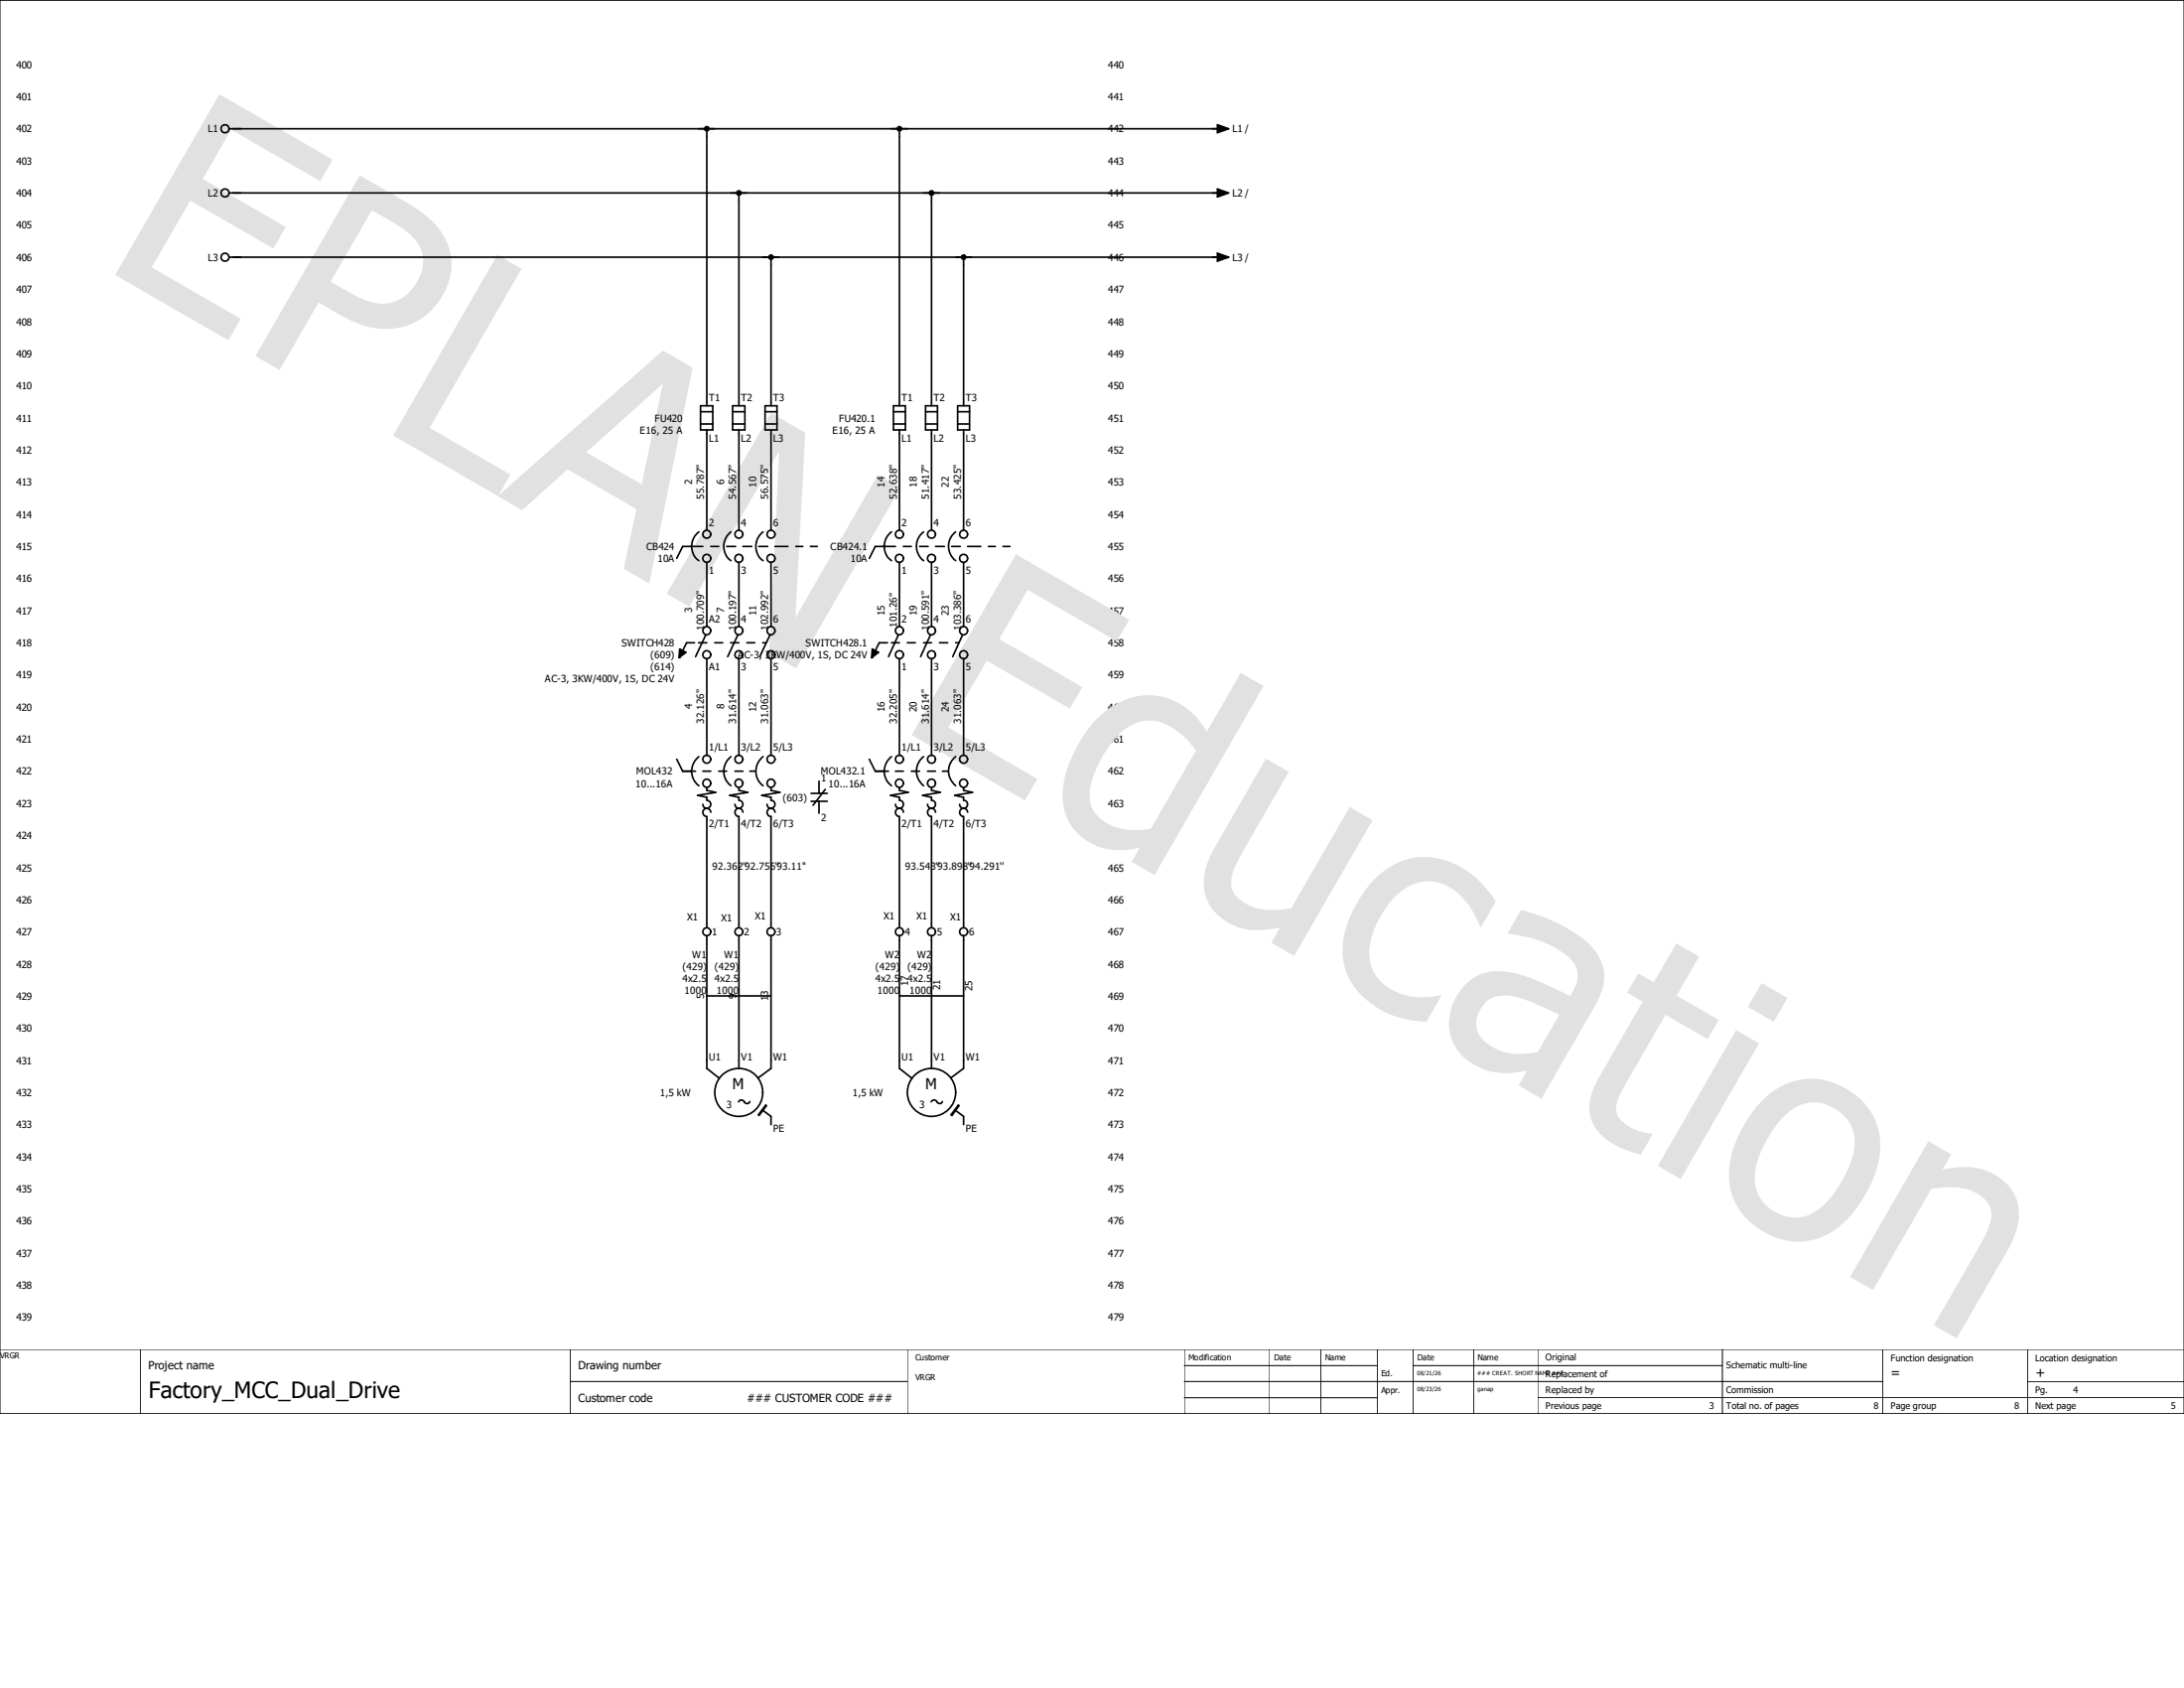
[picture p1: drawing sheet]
<svg xmlns="http://www.w3.org/2000/svg" width="279mm" height="216mm" viewBox="0 0 279 216" stroke-linecap="round" stroke-linejoin="round" font-family="sans-serif">
<path d="M180.9 -.1l-180.9 181M0 173.2l11.8 7.7M-.1 180.7l.2 .2" fill="none" stroke="#fff" stroke-width=".13"/>
<g fill="none" stroke="#000" stroke-width=".13">
<path d="M0 0h279.4v180.8h-279.4zM0 172.6h279.4M18 172.6v8.2M72.9 176.7h43.2M72.9 172.6v8.2M116.1 172.6v8.2M151.5 176.7h89.4M151.5 174.7h24.7M151.5 172.6v8.2M151.5 178.8h24.7M162.3 172.6v8.2M169 172.6v8.2"/>
<path d="M176.2 172.6v8.2M180.8 174.7h39.5M180.8 172.6v8.2M188.5 172.6v8.2M196.7 172.6v8.2M196.7 178.8h82.7M220.3 172.6v8.2M240.9 172.6v8.2M259.4 176.7h20M259.4 172.6v8.2"/>
</g>
<path d="M28.1 12.1l14.5 8.3-1.6 2.8-11.4-6.6-3.7 6.3 10.7 6.1-1.6 2.8-10.7-6.1-4.9 8.5 11.4 6.6-1.6 2.7-14.5-8.3zM46 22.4l5.8 3.4a12.2 12.2 0 0 1 5.2 4.9 7.5 7.5 0 0 1-1 8.1 8.4 8.4 0 0 1-10 2.7l-.6-.3a35.6 35.6 0 0 1-4.6-2.5l-5 8.6-3.1-1.8zM47.6 26.9l-5.3 9.1 2.1 1.2a9.6 9.6 0 0 0 4.7 1.7 5.6 5.6 0 0 0 4.9-6.5 6.8 6.8 0 0 0-3.4-3.8zM63.6 32.6l3.1 1.8-11.7 20.3 10.3 6-1.6 2.7-13.4-7.7zM63.7 63.4l21.1-18.6 3.8 2.2-5.5 27.6-3.3-1.8 1.6-7.7-8.8-5.1-5.8 5.3zM75 57.9l7.1 4 2.7-12.8zM98.6 52.8l4.4 2.5-1.2 23.7 10.5-18.3 2.9 1.7-13.3 23.1-3.5-2 1.3-25.8-11.5 19.9-2.9-1.7zM130 70.9l14.4 8.4-1.5 2.7-11.4-6.6-3.7 6.3 10.7 6.2-1.6 2.7-10.7-6.1-4.9 8.5 11.4 6.6-1.6 2.8-14.5-8.4zM140.5 91.8a9 9 0 0 1 8.2-2.7 9 9 0 0 1 5.7 4.5l4.3-7.5 3 1.6-14 24.2-2.9-1.7 1-1.8a8.3 8.3 0 0 1-7.4-1.3 6.8 6.8 0 0 1-2.4-6.7 16.9 16.9 0 0 1 4.5-8.6zM143 94a14 14 0 0 0-3.6 7.3 4.2 4.2 0 0 0 3 4.4 9 9 0 0 0 4.8 .3l5.8-10a8.8 8.8 0 0 0-5.3-3.8 5.5 5.5 0 0 0-4.7 1.8zM162 97l2.9 1.7-5.7 9.9a9.7 9.7 0 0 0-1.7 4.2 2.82 2.82 0 0 0 1.6 2.6 7.8 7.8 0 0 0 5.6 .9l.5-.1 7.5-13 2.9 1.7-10 17.4-3-1.7 1.2-2a9.5 9.5 0 0 1-6.2-.3 5.9 5.9 0 0 1-3.2-7.8l1.1-2.2zM175.7 112.6a8.7 8.7 0 0 1 11.3-1.6 13.6 13.6 0 0 1 4.4 4.3l-1.9 3.3-.2-.1a9.3 9.3 0 0 0-4.5-5.3 5.6 5.6 0 0 0-6.2 1.4 12 12 0 0 0-3.4 6.8 5.4 5.4 0 0 0 3.7 5.6 9.1 9.1 0 0 0 5.3 .3l.2 .1-1.9 3.3a11.7 11.7 0 0 1-9.6-5 8.9 8.9 0 0 1-.2-8.4 16.3 16.3 0 0 1 3-4.7zM190.1 128.2a3.6 3.6 0 0 0-1 4 6.2 6.2 0 0 0 6.2 2.6l1.4-.3 2.8-4.7-1.7-.8a15.1 15.1 0 0 0-5-1.7 3.5 3.5 0 0 0-2.7 .9zM194.6 116.4a20 20 0 0 1 8.9 4.6 5.7 5.7 0 0 1 .8 7.1l-7.1 12.4-2.9-1.7 1-1.8a9.6 9.6 0 0 1-6.4-.7 6.1 6.1 0 0 1-2.6-8.8 5.9 5.9 0 0 1 6.6-3.2 28.3 28.3 0 0 1 8 3.1 4 4 0 0 0 .8-3.5 6.6 6.6 0 0 0-3.3-3 16.9 16.9 0 0 0-5.4-1.5l-.1-.1zM209.6 124.5l2 1.2 2.9-5 2.9 1.6-2.9 5 5.4 3.1-1.5 2.5-5.3-3.1-4.8 8.3a9.7 9.7 0 0 0-1.6 3.6 2.58 2.58 0 0 0 1.5 2.3 6.5 6.5 0 0 0 3 1l.2 .1-1.5 2.6-1.1-.3a9.7 9.7 0 0 1-4.5-2.9 5 5 0 0 1-.4-5.3l.7-1.5 5.6-9.6-2-1.1zM222.1 131.8l2.9 1.6-10 17.4-2.9-1.7zM225.4 125.7l3.3 1.9-1.8 3.1-3.3-1.9zM225.5 140.7a8.5 8.5 0 0 1 11.4-1 8.3 8.3 0 0 1 3.3 9.4 15.9 15.9 0 0 1-5.4 8.2 8.3 8.3 0 0 1-10-.3 8.2 8.2 0 0 1-3.2-9.5 16.6 16.6 0 0 1 3.9-6.8zM228.1 142.9a14.1 14.1 0 0 0-3.6 7.1 5.1 5.1 0 0 0 7.5 5.1 11.4 11.4 0 0 0 4-4.8 7.9 7.9 0 0 0 1.1-5.5 5.4 5.4 0 0 0-6.3-3.6 5.9 5.9 0 0 0-2.7 1.7zM246.7 146l2.9 1.6-1.1 2a9.1 9.1 0 0 1 6.7 .6 5.8 5.8 0 0 1 2.7 7.4l-1.1 2.3-6.5 11.3-2.9-1.7 5.7-9.9a10.8 10.8 0 0 0 1.7-4.2 3.1 3.1 0 0 0-2-2.8 8.7 8.7 0 0 0-5.7-.5l-7.5 12.9-2.9-1.7z" fill="#e1e1e1"/>
<g fill="none" stroke="#000" stroke-width=".21">
<path d="M29.3 16.5h126.8M90.4 16.5v35.4M115.1 16.5v35.4M155.7 16l1.5 .5-1.5 .5zM29.3 24.7h126.8M29.3 32.9h126.8M94.5 24.7v27.2M98.6 32.9v19M119.2 24.7v27.2M123.3 32.9v19M155.7 24.2l1.5 .5-1.5 .5zM155.7 32.4l1.5 .5-1.5 .5z"/>
<path d="M89.6 54.2h1.6M89.6 51.9h1.6v3.1h-1.6zM89.6 52.7h1.6M90.4 55v12.8M93.7 54.2h1.6M93.7 51.9h1.6v3.1h-1.6zM93.7 52.7h1.6M94.5 55v12.8M97.9 54.2h1.5M97.9 51.9h1.5v3.1h-1.5zM97.9 52.7h1.5M98.6 55v12.8"/>
<path d="M114.3 54.2h1.5M114.3 51.9h1.5v3.1h-1.5zM114.3 52.7h1.5M115.1 55v12.8M118.4 54.2h1.5M118.4 51.9h1.5v3.1h-1.5zM118.4 52.7h1.5M119.2 55v12.8M122.5 54.2h1.5M122.5 51.9h1.5v3.1h-1.5zM122.5 52.7h1.5M123.3 55v12.8"/>
<path d="M89.4 68a2.29 2.29 0 0 0 0 3.7M89.9 69.9h-2.6l-.7 1.5M90.4 71.9v8.2M90.9 69.9h1M93 69.9h1.1M93.5 68a2.29 2.29 0 0 0 0 3.7M94.5 71.9v8.2M95 69.9h1.2M97.1 69.9h1.1M97.6 68a2.29 2.29 0 0 0 0 3.7M98.6 71.9v8.2M99.1 69.9h1.7"/>
<path d="M101.8 69.9h.9M103.7 69.9h.9M114 68a2.29 2.29 0 0 0 0 3.7M114.6 69.9h-2.6l-.8 1.5M115.1 71.9v8.2M115.6 69.9h1M117.6 69.9h1.1M118.2 68a2.32 2.32 0 0 0 0 3.7M119.2 71.9v8.2M119.7 69.9h1.1M121.8 69.9h1.1M122.3 68a2.32 2.32 0 0 0 0 3.7"/>
<path d="M123.3 71.9v8.2M123.8 69.9h1.7M126.4 69.9h.9M128.3 69.9h.9M86.6 97.1l.7 1.5h1.7M86.9 84.1h.1M87 83l.8 .4-.9 .7zM88.9 82.2h-1.1l-.7 1.5M89.4 82.2h1M89.4 96.8a2.33 2.33 0 0 0 0 3.7M89.9 98.6h1M90.3 81.2l-1.3 2.8"/>
<path d="M90.4 84.2v12.4M91.4 82.2h1.1M91.9 98.6h1.1M93.5 82.2h1M93.5 96.8a2.33 2.33 0 0 0 0 3.7M94 98.6h1M94.4 81.2l-1.3 2.8M94.5 84.2v12.4M95.5 82.2h1.1M95.9 98.6h.7M97.6 82.2h.4M97.6 96.8a2.33 2.33 0 0 0 0 3.7"/>
<path d="M98.5 81.2l-1.3 2.8M98.6 84.2v12.4M104.8 99.9v1.6M111.2 97.1l.8 1.5h1.7M111.5 84.1h.1M111.6 83l.8 .4-.9 .7zM113.5 82.2h-1l-.8 1.5M114 96.8a2.33 2.33 0 0 0 0 3.7M114 82.2h1.1M114.6 98.6h1M114.9 81.2l-1.2 2.8M115.1 84.2v12.4"/>
<path d="M116.1 82.2h1M116.6 98.6h1M118.2 96.8a2.36 2.36 0 0 0 0 3.7M118.2 82.2h1M118.7 98.6h1M119 81.2l-1.2 2.8M119.2 84.2v12.4M120.2 82.2h1M120.6 98.6h.6M122.3 96.8a2.36 2.36 0 0 0 0 3.7M122.3 82.2h.3M123.1 81.2l-1.2 2.8"/>
<path d="M123.3 84.2v12.4M90.4 100.7v.4l1.2 .2-2.4 .4 1.2 .3v.4a.51 .51 0 0 1 .5 .5 .51 .51 0 0 1-.5 .5 .51 .51 0 0 1-.5-.5M90.4 119.7v17l1.6 1.2M90.9 103.9a.52 .52 0 0 0-.5-.5 .52 .52 0 0 0-.5 .5 .52 .52 0 0 0 .5 .5v14.3M94.5 100.7v.4l1.2 .2-2.4 .4 1.2 .3v.4a.51 .51 0 0 1 .5 .5 .51 .51 0 0 1-.5 .5 .51 .51 0 0 1-.5-.5M94.5 119.7v17M95 103.9a.52 .52 0 0 0-.5-.5 .52 .52 0 0 0-.5 .5 .52 .52 0 0 0 .5 .5v14.3M98.6 100.7v.4l1.2 .2-2.3 .4 1.1 .3v.4a.51 .51 0 0 1 .5 .5 .51 .51 0 0 1-.5 .5 .51 .51 0 0 1-.5-.5M98.6 119.7v17l-1.6 1.2M99.1 103.9a.52 .52 0 0 0-.5-.5 .52 .52 0 0 0-.5 .5 .52 .52 0 0 0 .5 .5v14.3M103.8 102.5h2M103.8 101.5h2"/>
<path d="M104.8 102.5v1.5M105.6 101l-1.6 2M115.1 100.7v.4l1.1 .2-2.3 .4 1.2 .3v.4a.51 .51 0 0 1 .5 .5 .51 .51 0 0 1-.5 .5 .51 .51 0 0 1-.5-.5M115.1 119.7v17l1.6 1.2M115.6 103.9a.52 .52 0 0 0-.6-.5 .52 .52 0 0 0-.5 .5 .52 .52 0 0 0 .6 .5v14.3M119.2 100.7v.4l1.1 .2-2.3 .4 1.2 .3v.4a.51 .51 0 0 1 .5 .5 .51 .51 0 0 1-.5 .5 .51 .51 0 0 1-.5-.5M119.2 119.7v17M119.7 103.9a.52 .52 0 0 0-.6-.5 .52 .52 0 0 0-.5 .5 .52 .52 0 0 0 .6 .5v14.3M123.3 100.7v.4l1.1 .2-2.3 .4 1.2 .3v.4a.51 .51 0 0 1 .5 .5 .51 .51 0 0 1-.5 .5 .51 .51 0 0 1-.5-.5M123.3 119.7v17l-1.7 1.2M123.8 103.9a.52 .52 0 0 0-.6-.5 .52 .52 0 0 0-.5 .5 .52 .52 0 0 0 .6 .5v14.3M90.4 127.4h8.2"/>
<path d="M115.1 127.4h8.2M94.5 140.9a.39 .39 0 0 1 .3-.2 .39 .39 0 0 1 .4 .2M95.2 140.9a.38 .38 0 0 0 .4 .2 .38 .38 0 0 0 .3-.2M97.5 141.9l1.1 .9v1M98 141.4l-.9 1.3-.1-.1zM119.1 140.9a.4 .4 0 0 1 .4-.2 .4 .4 0 0 1 .3 .2M119.8 140.9a.38 .38 0 0 0 .4 .2 .38 .38 0 0 0 .4-.2M122.1 141.9l1.2 .9v1M122.6 141.4h.1l-.9 1.3-.1-.1z"/>
<circle cx="28.8" cy="16.5" r=".51"/>
<circle cx="28.8" cy="24.7" r=".51"/>
<circle cx="28.8" cy="32.9" r=".51"/>
<circle cx="90.4" cy="71.4" r=".51"/>
<circle cx="90.4" cy="68.3" r=".51"/>
<circle cx="94.5" cy="71.4" r=".51"/>
<circle cx="94.5" cy="68.3" r=".51"/>
<circle cx="98.6" cy="71.4" r=".51"/>
<circle cx="98.6" cy="68.3" r=".51"/>
<circle cx="115.1" cy="71.4" r=".51"/>
<circle cx="115.1" cy="68.3" r=".51"/>
<circle cx="119.2" cy="71.4" r=".51"/>
<circle cx="119.2" cy="68.3" r=".51"/>
<circle cx="123.3" cy="71.4" r=".51"/>
<circle cx="123.3" cy="68.3" r=".51"/>
<circle cx="90.4" cy="80.7" r=".52"/>
<circle cx="90.4" cy="97.1" r=".51"/>
<circle cx="90.4" cy="83.7" r=".51"/>
<circle cx="94.5" cy="80.7" r=".52"/>
<circle cx="94.5" cy="83.7" r=".51"/>
<circle cx="94.5" cy="97.1" r=".51"/>
<circle cx="98.6" cy="80.7" r=".52"/>
<circle cx="98.6" cy="97.1" r=".51"/>
<circle cx="98.6" cy="83.7" r=".51"/>
<circle cx="115.1" cy="80.7" r=".52"/>
<circle cx="115.1" cy="83.7" r=".51"/>
<circle cx="115.1" cy="97.1" r=".51"/>
<circle cx="119.2" cy="80.7" r=".52"/>
<circle cx="119.2" cy="83.7" r=".51"/>
<circle cx="119.2" cy="97.1" r=".51"/>
<circle cx="123.3" cy="80.7" r=".52"/>
<circle cx="123.3" cy="83.7" r=".51"/>
<circle cx="123.3" cy="97.1" r=".51"/>
<circle cx="90.4" cy="100.2" r=".52"/>
<circle cx="90.4" cy="119.2" r=".51"/>
<circle cx="94.5" cy="100.2" r=".52"/>
<circle cx="94.5" cy="119.2" r=".51"/>
<circle cx="98.6" cy="100.2" r=".52"/>
<circle cx="98.6" cy="119.2" r=".51"/>
<circle cx="115.1" cy="100.2" r=".52"/>
<circle cx="115.1" cy="119.2" r=".51"/>
<circle cx="119.2" cy="100.2" r=".52"/>
<circle cx="119.2" cy="119.2" r=".51"/>
<circle cx="123.3" cy="100.2" r=".52"/>
<circle cx="123.3" cy="119.2" r=".51"/>
<circle cx="94.5" cy="139.7" r="3.1"/>
<circle cx="119.2" cy="139.7" r="3.1"/>
</g>
<g fill="#000">
<path d="M90.1 16.3a.38 .38 0 0 1 .4-.2 .38 .38 0 0 1 .3 .4h-.4h.4a.38 .38 0 0 1-.5 .3 .38 .38 0 0 1-.2-.5z" fill-rule="evenodd"/>
<path d="M114.7 16.3a.38 .38 0 0 1 .5-.2 .38 .38 0 0 1 .2 .4h-.3h.3a.38 .38 0 0 1-.4 .3 .38 .38 0 0 1-.3-.5z" fill-rule="evenodd"/>
<path d="M94.2 24.5a.38 .38 0 0 1 .4-.2 .38 .38 0 0 1 .3 .4h-.4h.4a.38 .38 0 0 1-.5 .3 .38 .38 0 0 1-.2-.5z" fill-rule="evenodd"/>
<path d="M98.3 32.7a.38 .38 0 0 1 .4-.2 .38 .38 0 0 1 .3 .4h-.4h.4a.38 .38 0 0 1-.5 .4 .38 .38 0 0 1-.2-.6z" fill-rule="evenodd"/>
<path d="M118.8 24.5a.38 .38 0 0 1 .5-.2 .38 .38 0 0 1 .2 .4h-.3h.3a.38 .38 0 0 1-.4 .3 .38 .38 0 0 1-.3-.5z" fill-rule="evenodd"/>
<path d="M122.9 32.7a.38 .38 0 0 1 .5-.2 .38 .38 0 0 1 .3 .4h-.4h.4a.38 .38 0 0 1-.5 .4 .38 .38 0 0 1-.3-.6z" fill-rule="evenodd"/>
</g>
<path d="M155.7 16l1.5 .5-1.5 .5zM155.7 24.2l1.5 .5-1.5 .5zM155.7 32.4l1.5 .5-1.5 .5zM87 83l.8 .4-.9 .7zM111.6 83l.8 .4-.9 .7zM98 141.4l-.9 1.3-.1-.1zM122.6 141.4h.1l-.9 1.3-.1-.1z" fill="#000"/>
<text font-size="2.9" x="19" y="178.9">Factory_MCC_Dual_Drive</text>
<g font-size="1.9">
<text x="93.7" y="139.3">M</text>
<text x="118.4" y="139.3">M</text>
</g>
<g font-size="1.7">
<text x="241.9" y="176.1">=</text>
<text x="260.4" y="176.1">+</text>
</g>
<g font-size="1.4">
<text x="19" y="175.2">Project name</text>
<text x="74" y="175.2">Drawing number</text>
<text x="74" y="179.3">Customer code</text>
<text x="95.5" y="179.3">### CUSTOMER CODE ###</text>
</g>
<g font-size="1.3">
<text x="2.1" y="8.7">400</text>
<text x="141.8" y="8.7">440</text>
<text x="2.1" y="12.8">401</text>
<text x="2.1" y="16.9">402</text>
<text x="26.6" y="16.9">L1</text>
<text x="141.8" y="12.8">441</text>
<text x="141.8" y="16.9">442</text>
<text x="157.7" y="16.9">L1 /</text>
<text x="2.1" y="21">403</text>
<text x="141.8" y="21">443</text>
<text x="2.1" y="25.1">404</text>
<text x="2.1" y="29.3">405</text>
<text x="26.6" y="25.1">L2</text>
<text x="141.8" y="25.1">444</text>
<text x="141.8" y="29.3">445</text>
<text x="157.7" y="25.1">L2 /</text>
<text x="2.1" y="33.4">406</text>
<text x="26.6" y="33.4">L3</text>
<text x="141.8" y="33.4">446</text>
<text x="157.7" y="33.4">L3 /</text>
<text x="2.1" y="37.5">407</text>
<text x="2.1" y="41.6">408</text>
<text x="141.8" y="37.5">447</text>
<text x="141.8" y="41.6">448</text>
<text x="2.1" y="45.7">409</text>
<text x="141.8" y="45.7">449</text>
<text x="2.1" y="49.8">410</text>
<text x="2.1" y="53.9">411</text>
<text x="83.8" y="53.9">FU420</text>
<text x="90.7" y="51.4">T1</text>
<text x="94.8" y="51.4">T2</text>
<text x="98.9" y="51.4">T3</text>
<text x="107.4" y="53.9">FU420.1</text>
<text x="115.4" y="51.4">T1</text>
<text x="119.5" y="51.4">T2</text>
<text x="123.6" y="51.4">T3</text>
<text x="141.8" y="49.8">450</text>
<text x="141.8" y="53.9">451</text>
<text x="2.1" y="58">412</text>
<text x="81.9" y="55.5">E16, 25 A</text>
<text x="90.7" y="56.5">L1</text>
<text x="94.8" y="56.5">L2</text>
<text x="98.9" y="56.5">L3</text>
<text x="106.5" y="55.5">E16, 25 A</text>
<text x="115.4" y="56.5">L1</text>
<text x="119.5" y="56.5">L2</text>
<text x="123.6" y="56.5">L3</text>
<text x="141.8" y="58">452</text>
<text x="2.1" y="62.1">413</text>
<text x="88.6" y="62" transform="rotate(-90 88.6 62)">2</text>
<text x="90.1" y="63.8" transform="rotate(-90 90.1 63.8)">55.787''</text>
<text x="92.7" y="62" transform="rotate(-90 92.7 62)">6</text>
<text x="94.2" y="63.8" transform="rotate(-90 94.2 63.8)">54.567''</text>
<text x="96.8" y="62.3" transform="rotate(-90 96.8 62.3)">10</text>
<text x="98.3" y="63.8" transform="rotate(-90 98.3 63.8)">56.575''</text>
<text x="113.2" y="62.3" transform="rotate(-90 113.2 62.3)">14</text>
<text x="114.8" y="63.8" transform="rotate(-90 114.8 63.8)">52.638''</text>
<text x="117.3" y="62.3" transform="rotate(-90 117.3 62.3)">18</text>
<text x="118.9" y="63.8" transform="rotate(-90 118.9 63.8)">51.417''</text>
<text x="121.4" y="62.3" transform="rotate(-90 121.4 62.3)">22</text>
<text x="123" y="63.8" transform="rotate(-90 123 63.8)">53.425''</text>
<text x="141.8" y="62.1">453</text>
<text x="2.1" y="66.3">414</text>
<text x="2.1" y="70.4">415</text>
<text x="82.7" y="70.4">CB424</text>
<text x="84.2" y="71.9">10A</text>
<text x="90.7" y="67.3">2</text>
<text x="94.8" y="67.3">4</text>
<text x="98.9" y="67.3">6</text>
<text x="106.3" y="70.4">CB424.1</text>
<text x="108.8" y="71.9">10A</text>
<text x="115.4" y="67.3">2</text>
<text x="119.5" y="67.3">4</text>
<text x="123.6" y="67.3">6</text>
<text x="141.8" y="66.3">454</text>
<text x="141.8" y="70.4">455</text>
<text x="2.1" y="74.5">416</text>
<text x="90.7" y="73.4">1</text>
<text x="94.8" y="73.4">3</text>
<text x="98.9" y="73.4">5</text>
<text x="115.4" y="73.4">1</text>
<text x="119.5" y="73.4">3</text>
<text x="123.6" y="73.4">5</text>
<text x="141.8" y="74.5">456</text>
<text x="2.1" y="78.6">417</text>
<text x="2.1" y="82.7">418</text>
<text x="79.5" y="82.7">SWITCH428</text>
<text x="88.6" y="78.4" transform="rotate(-90 88.6 78.4)">3</text>
<text x="90.1" y="80.6" transform="rotate(-90 90.1 80.6)">100.709''</text>
<text x="90.7" y="79.6">A2</text>
<text x="92.7" y="78.4" transform="rotate(-90 92.7 78.4)">7</text>
<text x="94.2" y="80.6" transform="rotate(-90 94.2 80.6)">100.197''</text>
<text x="94.8" y="79.6">4</text>
<text x="96.8" y="78.7" transform="rotate(-90 96.8 78.7)">11</text>
<text x="98.3" y="80.6" transform="rotate(-90 98.3 80.6)">102.992''</text>
<text x="98.9" y="79.6">6</text>
<text x="103.1" y="82.7">SWITCH428.1</text>
<text x="113.2" y="78.7" transform="rotate(-90 113.2 78.7)">15</text>
<text x="114.8" y="80.3" transform="rotate(-90 114.8 80.3)">101.26''</text>
<text x="115.4" y="79.6">2</text>
<text x="117.3" y="78.7" transform="rotate(-90 117.3 78.7)">19</text>
<text x="118.9" y="80.6" transform="rotate(-90 118.9 80.6)">100.591''</text>
<text x="119.5" y="79.6">4</text>
<text x="121.4" y="78.7" transform="rotate(-90 121.4 78.7)">23</text>
<text x="123" y="80.6" transform="rotate(-90 123 80.6)">103.386''</text>
<text x="123.6" y="79.6">6</text>
<text x="141.8" y="78.6">457</text>
<text x="141.8" y="82.7">458</text>
<text x="2.1" y="86.8">419</text>
<text x="69.7" y="87.3">AC-3, 3KW/400V, 1S, DC 24V</text>
<text x="83.2" y="84.2">(609)</text>
<text x="83.2" y="85.8">(614)</text>
<text x="90.7" y="85.8">A1</text>
<text x="94.4" y="84.2">AC-3, 3KW/400V, 1S, DC 24V</text>
<text x="94.8" y="85.8">3</text>
<text x="98.9" y="85.8">5</text>
<text x="115.4" y="85.8">1</text>
<text x="119.5" y="85.8">3</text>
<text x="123.6" y="85.8">5</text>
<text x="141.8" y="86.8">459</text>
<text x="2.1" y="90.9">420</text>
<text x="2.1" y="95">421</text>
<text x="88.6" y="90.7" transform="rotate(-90 88.6 90.7)">4</text>
<text x="90.1" y="92.6" transform="rotate(-90 90.1 92.6)">32.126''</text>
<text x="92.7" y="90.7" transform="rotate(-90 92.7 90.7)">8</text>
<text x="94.2" y="92.6" transform="rotate(-90 94.2 92.6)">31.614''</text>
<text x="96.8" y="91.1" transform="rotate(-90 96.8 91.1)">12</text>
<text x="98.3" y="92.6" transform="rotate(-90 98.3 92.6)">31.063''</text>
<text x="113.2" y="91.1" transform="rotate(-90 113.2 91.1)">16</text>
<text x="114.8" y="92.6" transform="rotate(-90 114.8 92.6)">32.205''</text>
<text x="117.3" y="91.1" transform="rotate(-90 117.3 91.1)">20</text>
<text x="118.9" y="92.6" transform="rotate(-90 118.9 92.6)">31.614''</text>
<text x="121.4" y="91.1" transform="rotate(-90 121.4 91.1)">24</text>
<text x="123" y="92.6" transform="rotate(-90 123 92.6)">31.063''</text>
<text x="141.8" y="90.9">460</text>
<text x="141.8" y="95">461</text>
<text x="2.1" y="99.1">422</text>
<text x="81.3" y="100.7">10...16A</text>
<text x="81.4" y="99.1">MOL432</text>
<text x="90.7" y="96.1">1/L1</text>
<text x="94.8" y="96.1">3/L2</text>
<text x="98.9" y="96.1">5/L3</text>
<text x="105" y="99.1">MOL432.1</text>
<text x="105.1" y="99.9">1</text>
<text x="106" y="100.7">10...16A</text>
<text x="115.4" y="96.1">1/L1</text>
<text x="119.5" y="96.1">3/L2</text>
<text x="123.6" y="96.1">5/L3</text>
<text x="141.8" y="99.1">462</text>
<text x="2.1" y="103.2">423</text>
<text x="2.1" y="107.4">424</text>
<text x="90.7" y="105.8">2/T1</text>
<text x="94.8" y="105.8">4/T2</text>
<text x="98.9" y="105.8">6/T3</text>
<text x="100.2" y="102.4">(603)</text>
<text x="105.1" y="105">2</text>
<text x="115.4" y="105.8">2/T1</text>
<text x="119.5" y="105.8">4/T2</text>
<text x="123.6" y="105.8">6/T3</text>
<text x="141.8" y="103.2">463</text>
<text x="2.1" y="111.5">425</text>
<text x="91.1" y="111.2">92.362''92.756''93.11''</text>
<text x="115.8" y="111.2">93.543''93.898''94.291''</text>
<text x="141.8" y="111.5">465</text>
<text x="2.1" y="115.6">426</text>
<text x="2.1" y="119.7">427</text>
<text x="87.9" y="117.7">X1</text>
<text x="91.1" y="119.7">1</text>
<text x="92.3" y="117.8">X1</text>
<text x="95.2" y="119.7">2</text>
<text x="96.6" y="117.6">X1</text>
<text x="99.3" y="119.7">3</text>
<text x="113.1" y="117.6">X1</text>
<text x="115.8" y="119.7">4</text>
<text x="117.3" y="117.6">X1</text>
<text x="119.9" y="119.7">5</text>
<text x="121.6" y="117.7">X1</text>
<text x="124" y="119.7">6</text>
<text x="141.8" y="115.6">466</text>
<text x="141.8" y="119.7">467</text>
<text x="2.1" y="123.8">428</text>
<text x="87.3" y="125.6">4x2.5</text>
<text x="87.3" y="124">(429)</text>
<text x="88.6" y="122.5">W1</text>
<text x="91.4" y="125.6">4x2.5</text>
<text x="91.4" y="124">(429)</text>
<text x="92.7" y="122.5">W1</text>
<text x="112" y="125.6">4x2.5</text>
<text x="112" y="124">(429)</text>
<text x="113.2" y="122.5">W2</text>
<text x="116.1" y="125.6">4x2.5</text>
<text x="116.1" y="124">(429)</text>
<text x="117.3" y="122.5">W2</text>
<text x="141.8" y="123.8">468</text>
<text x="2.1" y="127.9">429</text>
<text x="2.1" y="132">430</text>
<text x="87.6" y="127.1">1000</text>
<text x="90.1" y="127.7" transform="rotate(-90 90.1 127.7)">5</text>
<text x="91.7" y="127.1">1000</text>
<text x="94.2" y="127.7" transform="rotate(-90 94.2 127.7)">9</text>
<text x="98.3" y="128.1" transform="rotate(-90 98.3 128.1)">13</text>
<text x="112.3" y="127.1">1000</text>
<text x="116.2" y="126.2" transform="rotate(-90 116.2 126.2)">17</text>
<text x="116.4" y="127.1">1000</text>
<text x="120.3" y="126.7" transform="rotate(-90 120.3 126.7)">21</text>
<text x="124.4" y="126.7" transform="rotate(-90 124.4 126.7)">25</text>
<text x="141.8" y="127.9">469</text>
<text x="141.8" y="132">470</text>
<text x="2.1" y="136.1">431</text>
<text x="90.7" y="135.6">U1</text>
<text x="94.8" y="135.6">V1</text>
<text x="98.9" y="135.6">W1</text>
<text x="115.4" y="135.6">U1</text>
<text x="119.5" y="135.6">V1</text>
<text x="123.6" y="135.6">W1</text>
<text x="141.8" y="136.1">471</text>
<text x="2.1" y="140.2">432</text>
<text x="84.5" y="140.2">1,5 kW</text>
<text x="93" y="141.7">3</text>
<text x="109.1" y="140.2">1,5 kW</text>
<text x="117.6" y="141.7">3</text>
<text x="141.8" y="140.2">472</text>
<text x="2.1" y="144.3">433</text>
<text x="2.1" y="148.4">434</text>
<text x="98.9" y="144.8">PE</text>
<text x="123.6" y="144.8">PE</text>
<text x="141.8" y="144.3">473</text>
<text x="141.8" y="148.4">474</text>
<text x="2.1" y="152.5">435</text>
<text x="141.8" y="152.5">475</text>
<text x="2.1" y="156.6">436</text>
<text x="2.1" y="160.7">437</text>
<text x="141.8" y="156.6">476</text>
<text x="141.8" y="160.7">477</text>
<text x="2.1" y="164.8">438</text>
<text x="141.8" y="164.8">478</text>
<text x="2.1" y="169">439</text>
<text x="141.8" y="169">479</text>
</g>
<g font-size="1.2">
<text x="197.7" y="176.1">Replacement of</text>
<text x="197.7" y="178.1">Replaced by</text>
<text x="197.7" y="174">Original</text>
<text x="220.8" y="175">Schematic multi-line</text>
<text x="220.8" y="178.1">Commission</text>
<text x="241.9" y="174.1">Function designation</text>
<text x="260.4" y="178.1">Pg.</text>
<text x="260.4" y="174.1">Location designation</text>
<text x="265.3" y="178.1">4</text>
<text x="197.7" y="180.2">Previous page</text>
<text x="218.7" y="180.2">3</text>
<text x="220.8" y="180.2">Total no. of pages</text>
<text x="239.7" y="180.2">8</text>
<text x="241.9" y="180.2">Page group</text>
<text x="257.7" y="180.2">8</text>
<text x="260.4" y="180.2">Next page</text>
<text x="277.7" y="180.2">5</text>
</g>
<g font-size="1.1">
<text x="117.1" y="174">Customer</text>
<text x="117.1" y="176.6">VRGR</text>
<text x="152" y="174">Modification</text>
<text x="163" y="174">Date</text>
<text x="169.5" y="174">Name</text>
<text x="176.7" y="178.1">Appr.</text>
<text x="176.7" y="176.1">Ed.</text>
<text x="181.3" y="174">Date</text>
<text x="189" y="174">Name</text>
</g>
<text font-size="1" x="0" y="173.8">VRGR</text>
<g font-size=".7">
<text x="181.3" y="175.9">08/21/26</text>
<text x="181.3" y="178">08/23/26</text>
<text x="189" y="175.9">### CREAT. SHORT NAME ###</text>
<text x="189" y="178">ganap</text>
</g>
</svg>
